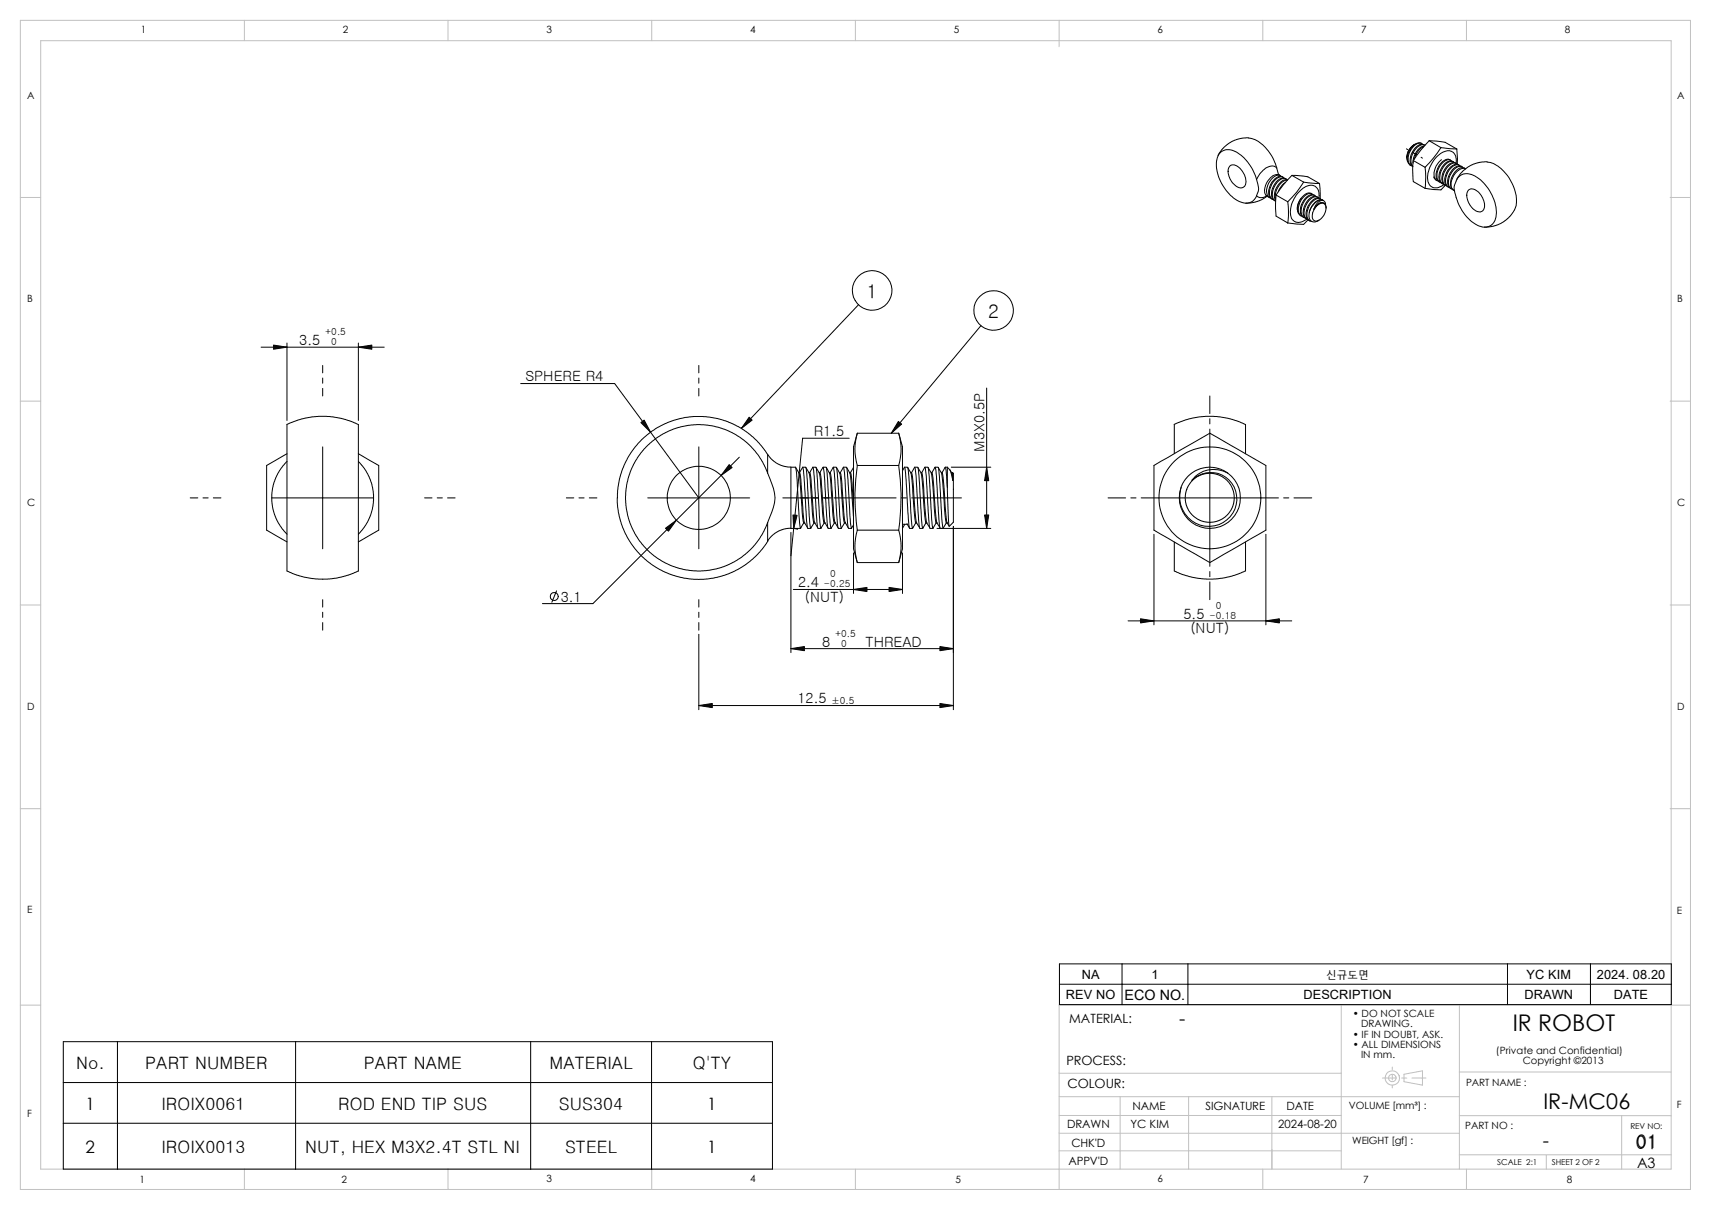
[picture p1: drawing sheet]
<svg xmlns="http://www.w3.org/2000/svg" width="420mm" height="297mm" viewBox="0 0 420 297" stroke-linecap="round" stroke-linejoin="round" font-family="sans-serif">
<g fill="none" stroke="#c0c0c0" stroke-width=".25">
<path d="M5 5h410v287h-410zM10 10h400.2v277h-400.2zM60 5v5M110 5v5M160 5v5M210 5v5M260 5v6.5M310 5v5M360 5v5M5 48.5h5M410 48.5h5M5 98.5h5"/>
<path d="M410 98.5h5M5 148.5h5M410 148.5h5M5 198.5h5M410 198.5h5M5 246.7h5M329.2 246.7v40.3M358.2 246.7v40.3M415 246.7h-155v45.3M260 269.2h98.2M260 273.8h69.2M260 278.2h98.2"/>
<path d="M260 263.4h69.2M275 269.2v17.8M291.8 269.2v17.8M312.2 269.2v17.8M339.3 264.6h3.5M341.8 261.9v.7M341.8 263.8v1.3M341.8 266.4v.6M344 264.6h1.3M344.6 263.7l4.6-.9v3.6l-4.6-.9zM346.6 264.6h3.4M358.2 273.9h52"/>
<path d="M358.2 263.1h52M398.1 273.9v13.1M60 287v5M110 287v5M160 287v5M210 287v5M260 282.5h69.2M310 287v5M358.2 283.5h52M360 287v5M379.6 283.5v3.5"/>
<circle cx="341.8" cy="264.6" r="1.77"/>
<circle cx="341.8" cy="264.6" r=".93"/>
</g>
<g fill="none" stroke="#000" stroke-width=".25">
<path d="M299 38.1l1.1-1.6 1.4-1.2 1.6-.9 2.3-.5a6.2 6.2 0 0 1 5.6 2.8 11.2 11.2 0 0 1 2.4 4.5M345.2 36.5l.4 .2M346.2 36.5a3.1 3.1 0 0 0-.1 4l.2 .1M346.7 37.4l1 .6M346.7 35.9l-1 1.5M346.9 39.4l-.1 2.2 .1 3 2.9 1.6M346.9 39.4l2.9 1.7M347.1 35.6l-.2 .1a3.8 3.8 0 0 0-1.6 3M347.2 35.5a3.5 3.5 0 0 0-1.7 4.1M347.3 35.5l-1.1 1M347.4 35.3l-.1 .1M348.8 38.6l.4 .2"/>
<path d="M349 35.2a2.3 2.3 0 0 0-2.8 1.3M349.2 35.4a1.43 1.43 0 0 0-2 .3 3.8 3.8 0 0 0-1.1 4.7l.5 .3M349.4 36a4.3 4.3 0 0 0-2.3 3.1M349.6 35.8a4.1 4.1 0 0 0-2.7 4.2M349.7 35.6l-.2-.1a2.57 2.57 0 0 0-2.8 1.9 2.64 2.64 0 0 0 .1 3.5 3.9 3.9 0 0 1 1.9-5.3l.7-.1 .4 .2M350.8 34.5l-2.1 2.4-1.8 2.5M350.8 34.5l.9 .1a9.3 9.3 0 0 1 5.9 2M350.8 34.5l2.9 1.7M353.7 36.2l3.9 .4M353.7 36.2l-1.8 2.6-2.1 2.3M353.8 39.2a4.3 4.3 0 0 0-1.6 4.6l.5 .5 .3 .1M356.1 39.3a1.45 1.45 0 0 0-2 .4 4.4 4.4 0 0 0-1.4 4.4l.5 .5"/>
<path d="M356.3 39.5a1.38 1.38 0 0 0-2 .3 3.8 3.8 0 0 0-1.2 4.7l.6 .3M356.8 39.7a2.12 2.12 0 0 0-2.8 1.2 3.5 3.5 0 0 0-.4 3.9l.5 .3M357 39.9a1.61 1.61 0 0 0-2.4 .7 3.8 3.8 0 0 0-.8 4.3l.6 .3M357.6 36.6l.1 3.7a1.34 1.34 0 0 0-2 .3 3.9 3.9 0 0 0-1.2 4.7l.6 .3M301.9 40.7a2.36 2.36 0 0 1 3.1 1.4l.2 .3a2.96 2.96 0 0 1 .2 3.4 1.97 1.97 0 0 1-2.7-.8 3.5 3.5 0 0 1-.8-4.3zM308.4 44.1l.3 1a3.4 3.4 0 0 1-.3 2.9M308.4 44.1a10.7 10.7 0 0 0-6-7.2 2.9 2.9 0 0 0-3.8 3 10.8 10.8 0 0 0 6 9.7 2.75 2.75 0 0 0 3.8-1.6M308.4 48a1.95 1.95 0 0 0 2.5 .1M310.7 48.1l.3 .1M311 48.1l-1 .8-1.3 .5-1.2 .3-1.7 .2M311 48.2l.6 .3M313.2 47.9l-.1 2.1 .1 3 2.9 1.7"/>
<path d="M313.2 47.9l2.9 1.6M313.4 41.2l.4 1.6 .2 .2M313.4 41.2a2.52 2.52 0 0 0-3.6 .9l-1.4 2M314 43l.2 .1M314 43a2.38 2.38 0 0 0-2.7 1.3 3.1 3.1 0 0 0-.4 3.7l.1 .2M314.5 43.3a1.38 1.38 0 0 0-2 .3 3.9 3.9 0 0 0-1.2 4.7l.6 .3M315 43.5a1.45 1.45 0 0 0-2 .4 4.4 4.4 0 0 0-1.4 4.4l.7 .6M315.2 43.7a1.38 1.38 0 0 0-2 .3 3.8 3.8 0 0 0-1.2 4.7l.6 .3M315.5 44.8l-.8 .7-.9 1.6M315.7 43.9a2.14 2.14 0 0 0-2.8 1.2 3.5 3.5 0 0 0-.4 3.9l.5 .3M315.9 44.1a1.61 1.61 0 0 0-2.4 .7 3.8 3.8 0 0 0-.8 4.3l.4 .3M316 44.2a3.8 3.8 0 0 0-2.9 3.6v1.1"/>
<path d="M316.1 44.2a2.64 2.64 0 0 0-2.7 1.9l-.5 1-.1 1.1 .3 1M316.1 49.5l.2 2.4-.2 2.8M317.1 43.1l-2.1 2.2-1.8 2.6M317.1 43.1h.9a9.1 9.1 0 0 1 5.9 1.9M317.1 43.1l2.9 1.6M319.4 48.6l-.8 1.5-.1 1.4M319.9 53.3l.2 .1M320 44.7l3.9 .3M320 44.7a22.2 22.2 0 0 1-3.9 4.8M321.1 53.9l-1.1 1.2-3.9-.4M321.4 52.1a1.68 1.68 0 0 0 1.1 2.4l1.3-.5M322 47.6l-.2-.1a2.62 2.62 0 0 0-2.8 1.8 2.77 2.77 0 0 0 .2 3.6l.2 .1"/>
<path d="M322.2 47.8a1.38 1.38 0 0 0-1.9 .3 4.3 4.3 0 0 0-1.4 4.4l.5 .5 .3 .1M322.7 48a2.04 2.04 0 0 0-2.7 1.2 3.5 3.5 0 0 0-.4 3.8l.3 .3M323 48.2a1.97 1.97 0 0 0-2.8 1.1 3.5 3.5 0 0 0-.4 3.9l.6 .3M323.3 50.5a1.23 1.23 0 0 1 1.7-.5 1.23 1.23 0 0 1 .4 1.7 2.95 2.95 0 0 1-2.6 2.5 1.67 1.67 0 0 1-.4-2.4zM323.4 48.4a2.09 2.09 0 0 0-2.7 1.2 3.5 3.5 0 0 0-.4 3.9l.5 .3M323.7 48.6a1.61 1.61 0 0 0-2.4 .7 3.8 3.8 0 0 0-.8 4.3l.6 .3M323.8 48.6a2.51 2.51 0 0 0-1.6-3.1 5.2 5.2 0 0 0-4.7 3.6 4.9 4.9 0 0 0-.2 4.9 2.33 2.33 0 0 0 3.2 0l.3-.2M323.9 45l.1 3.7M324.1 48.8l-.2-.1a2.62 2.62 0 0 0-2.8 1.8 2.66 2.66 0 0 0 .4 3.7M324.4 49.7a2.82 2.82 0 0 0-1.9 1.7M324.4 49a1.38 1.38 0 0 0-2 .3 4.3 4.3 0 0 0-1.4 4.4 1.02 1.02 0 0 0 1 .7M324.6 49.1a3.6 3.6 0 0 0-3.2 3"/>
<path d="M324.6 49.1a1.1 1.1 0 0 1 .8 1.1M324.6 49.1a3.1 3.1 0 0 0-2.1 2.3M324.7 49.1l.2 .1M324.7 49.1a1.9 1.9 0 0 0-2.2 .9l-.7 1-.4 1.1M325.5 51.1a1.12 1.12 0 0 0-.6-1.3 1.12 1.12 0 0 0-1.4 .4l-1 1.2M349.8 41.1l.2 2.3-.2 2.8M351.9 43.4l.8 .9M353.2 44.6l.2 .1M354.5 45.3a2.38 2.38 0 0 1-3.7-.1 6 6 0 0 1 1.2-5.9 4.3 4.3 0 0 1 4.1-2.2 2.54 2.54 0 0 1 1.4 3l-.2-.1a2.55 2.55 0 0 0-2.8 1.9 2.6 2.6 0 0 0 .3 3.7M354.8 45.5l-1.1 1.1-3.9-.4M356.8 46.7l.2 .2M357.2 42.1l.4-.4a1.63 1.63 0 0 1 2.2-.3 2.56 2.56 0 0 0-2.9 1.7 2.81 2.81 0 0 0-.1 3.6 2.37 2.37 0 0 1-.5-3.1z"/>
<path d="M357.6 44.1l.8-1.4 1.7-1.6 1.6-.8 2.2-.5a6.4 6.4 0 0 1 5.9 3 9.8 9.8 0 0 1 2.2 8l-1.1 2-1.9 1.7-2.3 1-2.3 .3M358.1 43.3a3.5 3.5 0 0 1 4.6 .3 10.8 10.8 0 0 1 4.5 9.7 2.91 2.91 0 0 1-4.5 2 11.9 11.9 0 0 1-5.7-9.5l.4-1.3zM358.2 40.6a2.06 2.06 0 0 0-2.8 1.1 3.2 3.2 0 0 0-.1 4.1l.2 .1M358.4 40.7a1.38 1.38 0 0 0-2 .3 4.3 4.3 0 0 0-1.4 4.4l.8 .7M358.9 40.9a2.04 2.04 0 0 0-2.7 1.3 3.2 3.2 0 0 0-.2 4l.2 .2M359.1 41.1a1.61 1.61 0 0 0-2.4 .7 3.8 3.8 0 0 0-.8 4.3l.6 .3M360.5 46.6a2.36 2.36 0 0 1 3.1 1.4l.3 .6a2.62 2.62 0 0 1-.1 3.3 2.63 2.63 0 0 1-3.1-1.8l-.2-.3a2.87 2.87 0 0 1 0-3.2zM210.7 74.8l-28.7 30.4M240.8 79.9l-22 26.4M64.1 85.2h30.2M70.4 84.2v19M79.2 89.7v1.8"/>
<path d="M79.2 92.8v1.3M79.2 95.3v1.9M88 84.2v19M127.8 94.1h23.1l20.6 28.1M171.5 89.7v1.8M171.5 92.8v1.3M171.5 95.3v1.9M242.2 95.2v34.5M297 97.2v4.3M70.4 104.2l4.4-1.5 1.9-.4 3.4-.1 4.2 .6 3.7 1.4v36l-4.2 1.4-3.4 .6-2.9-.1-3-.5-4.1-1.4v-36M70.4 111.4l-5 2.9v15.8l5 2.9M70.4 113.3l-1.4 1.6-1.3 2.4-.8 2.6-.2 2.3"/>
<path d="M79.2 109.7v25M88 111.4l5 2.9v15.8l-5 2.9M88 113.3l1.4 1.6 1.2 2.1 .7 2 .4 2.5-.2 2.9-.5 2-1.1 2.3-1.9 2.4M171.5 109.7v25M181.5 112.2l-36 36h-12.4M188.4 116.1l-1.2-2.6-1.8-2.8-1.8-1.9-2.9-2-3-1.5-2.3-.7-3.5-.4-2.9 .2-3 .7-3.2 1.4-2.7 1.8-1.9 1.9-2.1 2.8-1.5 3-.8 3.2-.3 2.6 .2 2.9 .9 3.6 1.2 2.6 1.8 2.7 1.9 2 3 2.2 2.8 1.3 3.2 .8 2.6 .3 2.9-.2 3.6-.9 3.2-1.5 2.2-1.5 2.7-2.9 1.8-2.8 .9-2.1M188.4 116.1v-2.9a3.7 3.7 0 0 0-1.3-3.5l-2.3-2.5-2.2-1.6-2.5-1.5-3-1.1-3.8-.7-3-.1-2.2 .3-2.8 .7-2.1 .8-3.2 1.8-2.4 2.1-2 2.2-1.6 2.4-1.4 3.2-.9 4-.1 2.5M188.4 116.1l.6 1.4a9.5 9.5 0 0 1 .4 8.2l-1 2.6M188.4 111.5l1.3 1.5 1.3 .9 1.7 .6 1.4 .2M194.1 114.7h1.2M194.1 114.7v15h2.4M195.3 114.7l.4 3.1 .7 11.5 .1 .4 .9-1.5 .8 1.3"/>
<path d="M195.3 114.7l.9 1.8 .8 10 .2 1.7 .3 .2M196.1 116h.2M196.3 116l.7-1.3h.8l.8 1.5 1 11.1 .1 .9 .3 .2M196.3 116l.3 1.9 .8 10.2M197 114.8l.4 2.1 .8 12.4 .1 .4h.7M197.8 114.8l.4 3 .7 11.5 .1 .4 .9-1.5 .8 1.3M198.6 116h.2M198.8 116l.7-1.3h.8l.8 1.5 1 11.1 .1 .9 .3 .2M198.8 116l.3 1.9 .8 10.2M199.5 114.8l.4 2.1 .8 12.4 .1 .4h.7M200.3 114.8l1.1 14.5 .1 .4 .9-1.5 .8 1.3M201.1 116h.2"/>
<path d="M201.3 116l.3 1.9 .8 10.2M202 114.7l-.7 1.3M202 114.8l.3 1.4 .9 13.1 .1 .4h.7M202.1 114.7h.7M202.8 114.8l.4 3 .6 10.5 .2 1.4 .9-1.5M202.8 114.7l.9 1.8 .8 10 .2 1.7 .3 .2M203.6 116h.2M203.8 116l.3 1.9 .5 7.7 .3 2.5M204.5 114.8l.3 1.4 .9 13.1 .1 .4h.7M205.3 114.7h-.8l-.7 1.3M205.3 114.8l1.2 14.8 .9-1.4 .8 1.3M205.3 114.7l.9 1.8 .8 10 .2 1.7 .3 .2"/>
<path d="M206.1 116h.1M206.2 116l.4 1.9 .5 7.7 .3 2.5M207 114.7l-.8 1.3M207 114.8l.3 1.4 .9 13.1 .1 .4h.7M207.1 114.7h.7l.9 1.8 .8 10.4M207.8 114.8l.4 3 .5 10.5 .3 1.4 .5-.9M208.4 107.6h-11.4l-2.9 28.8M208.6 116h.1M208.7 116l.4 1.9 .4 6.3M209.5 114.7l-.8 1.3M210.4 114.3a52.6 52.6 0 0 0 0 15.8M210.4 106.3l-.9 3.4v25l.9 3.4"/>
<path d="M210.4 114.3h10.2M210.4 106.3h10.2M210.4 106.3a13.5 13.5 0 0 0 0 8M220.6 114.3a52.6 52.6 0 0 1 0 15.8M220.6 106.3l.9 3.4v25l-.9 3.4M220.6 106.3a13.5 13.5 0 0 1 0 8M222 114.8l.3 1.4 .8 12.7 .2 .8h.7M222.8 114.7h-.8l-.5 .9M222.8 114.8l.3 2.1 .6 10.6 .3 2.2 .9-1.5M222.8 114.7l.9 1.8 .8 10 .2 1.7 .3 .2M223.6 116h.2l.2 1.1 .9 11M224.5 114.7l-.8 1.3"/>
<path d="M224.5 114.8l.4 2.1 .7 12 .2 .8h.7M224.5 114.7h.8l.8 1.4 1 11.2 .2 1.1h.2M225.3 114.8l.3 2.1 .6 10.6 .3 2.2 .9-1.5M226.1 116h.2M226.3 116l.3 1.9 .8 10.2M227 114.7l-.8 1.3M227 114.8l.4 2.1 .7 12 .2 .8h.7M227 114.7h.8M227.8 114.7l.9 1.8 .8 10 .2 1.7 .3 .2M227.8 114.8l.3 2.1 .6 10.6 .3 2.2 .9-1.5M228.6 116h.2l.2 1.1 .9 11M229.5 114.8l.4 2.1 .6 10.6 .3 2.2"/>
<path d="M230.3 114.7h-.8l-.8 1.3M230.3 114.7l.4 .7a5.5 5.5 0 0 1 .7 3.4l.6 7.7 .2 1.7 .3 .2M230.3 114.8l.3 2.1 .8 12.4 .1 .4 .9-1.5 .6 .9M231.1 116h.2l.2 1.1 .9 11M232 114.8l.2 .7 .3 4.1M232 114.7l-.8 1.3M232 114.7h.5M232.5 114.7a4.1 4.1 0 0 1 1.3 3.2M232.5 114.7v4.9M233.2 115.4l.4 .8 .2 1.7M233.5 114.7h9.7M233.6 116h.2"/>
<path d="M233.8 116v.3M233.8 116h-.1M233.8 116.3v-.3l.2 .2v12l-1 1-.5-9.6M233.8 116.3v1.6M283.3 114.3l13.7-8 13.7 8v15.8l-13.7 8-5.2-3-8.5-5zM288.2 104.2l3.6-1.4 4.2-.6h2.7l2.6 .5 3.8 1.2a.8 .8 0 0 1 .6 1.2v6.3M288.2 104.2v7.1M297 102.8v1.3M297 105.3v33.7M301.3 116.1l-1.7-1-1.5-.3-1.5-.1-1.9 .3-1.5 .7-1 .7-1.3 1.4-.7 1.1a7.2 7.2 0 0 0 2.5 9 7.2 7.2 0 0 0 9.3-1.1 6.5 6.5 0 0 0-.4-9 6.5 6.5 0 0 0-9 .1 6.6 6.6 0 0 1 7.5-2.3 6.6 6.6 0 0 1 4.4 6.6 7.5 7.5 0 0 1-8.8 7.4 7.5 7.5 0 0 1-5.8-9.9M46.7 122.2h1.9M49.8 122.2h1.3"/>
<path d="M52.4 122.2h1.8M66.7 122.2l.3 2.7 .7 2.3 1 1.9 1.7 2M66.7 122.2h25M104.2 122.2h1.8M107.3 122.2h1.3M109.9 122.2h1.8M139 122.2h1.8M142.1 122.2h1.3M144.7 122.2h1.8M151.5 122.2l.3 3.4 .7 2.9 1 2.5 1.8 2.9 2.2 2.6 2.3 1.9 2.9 1.8 3.2 1.2 3.4 .7 3.5 .1 3.3-.5 2.6-.8 2.5-1.2 3-2 2.3-2.2 2-2.7M159 122.2h25M188.4 128.3v4.5"/>
<path d="M192.2 122.2h8.7M194.1 129.7l-1.6 .1-1.4 .6-1.7 1.1-1 1.3M194.1 130.7v29.5M195.2 129.8l.6 .1M202.1 122.2h1.9M204.7 122.2h15.3M204.9 128.2l.8 1.3M209.5 135.7v10M210.4 138.1h10.2M210.4 130.1h10.2M210.4 130.1a13.7 13.7 0 0 0 0 8M220.6 130.1a13.7 13.7 0 0 1 0 8"/>
<path d="M221.2 122.2h1.3M221.5 128.7h1.2M221.5 135.7v10M222.1 128.7l-.6 1M222.6 128.5l.6 1M223.8 122.2h12.2M224.9 128.2l.8 1.3M227.4 128.2l.8 1.3M229.9 128.2l.8 1.3M230 129.7h13.2M234 129.2v45M272 122.2h4.3"/>
<path d="M277.6 122.2h1.2M280.1 122.2h33.7M283.3 131.1v22.3M288.2 133.1v6.2a.74 .74 0 0 0 .7 1.2l3.7 1.2 2.4 .4 2.7 .1 4.1-.6 3.9-1.5M291.3 120.1l1.1-1.9 .8-.8 1.3-.7 2.3-.5 2.3 .3 1.8 1.1 .8 .9 .8 1.3 .5 2.2-.4 2.3-1.1 1.9-.8 .8-1.3 .7-2.3 .5-2.2-.4-1.9-1.1-.8-.8-.8-1.3-.5-2.2 .1-1.2 .3-1.1M305.7 133.1v7.1M310.7 131.1v22.3M315.1 122.2h1.3M317.6 122.2h4.4M79.2 147.2v1.8M79.2 150.3v1.3M79.2 152.8v1.9"/>
<path d="M136.6 145l-1.1 2.8M171.5 147.2v1.8M171.5 150.3v1.3M171.5 152.8v1.9M171.5 155.7v18.5M194.1 159.2h39.9M194.7 144.7h26.8M276.9 152.4h40.2M297 140.3v1.3M297 142.8v4.4M171.5 173.2h62.5M260.1 236.6h150.2v10h-150.2z"/>
<path d="M275.4 236.6v10M291.6 236.6v10M370 236.6v10M390.4 236.6v10M15.5 255.7h174.1v31.3h-174.1zM28.8 255.7v31.3M72.6 255.7v31.3M130.3 255.7v31.3M159.9 255.7v31.3M260.1 241.6h150.2M15.5 265.7h174.1M15.5 275.7h174.1"/>
<circle cx="214.1" cy="71.3" r="4.9"/>
<circle cx="243.9" cy="76.2" r="4.9"/>
<circle cx="171.5" cy="122.2" r="7.7"/>
<circle cx="297" cy="122.2" r="12.5"/>
<circle cx="136" cy="146.4" r=".99"/>
</g>
<g fill="#000" stroke="#000" stroke-width=".25">
<path d="M67.1 84.7l3.3 .5-3.3 .5zM88 85.2l3.3-.5v1zM157.3 103.7l.8-.6 1.6 3zM179 114l.7 .8-2.7 1.9zM183.9 102.4l.7 .7-2.6 2.1zM220.5 103.5l.8 .6-2.5 2.2zM242.2 114.7l.5 3.3h-1zM163.4 129.7l2.6-2-1.9 2.7zM194.6 126.4l1.1 .1-.9 3.3zM241.7 126.4h1l-.5 3.3zM194.1 159.2l3.3-.5v1zM209.5 144.7l3.3-.5v1z"/>
<path d="M218.2 144.2l3.3 .5-3.3 .5zM230.7 158.7l3.3 .5-3.3 .5zM280 151.9l3.3 .5-3.3 .5zM310.7 152.4l3.3-.5v1zM171.5 173.2l3.3-.5v1zM230.7 172.7l3.3 .5-3.3 .5z"/>
</g>
<text font-size="5.6" x="371.3" y="253.1">IR ROBOT</text>
<text font-size="5.3" x="378.8" y="272.1">IR-MC06</text>
<g font-size="4.7">
<text x="212.7" y="73.1">1</text>
<text x="242.6" y="78">2</text>
<text x="401.4" y="282">01</text>
</g>
<g font-size="4.6">
<text x="289.5" y="251.7">-</text>
<text x="378.7" y="281.6">-</text>
</g>
<g font-size="4.2">
<text x="18.7" y="262.5">No.</text>
<text x="35.6" y="262.5">PART NUMBER</text>
<text x="89.3" y="262.5">PART NAME</text>
<text x="134.9" y="262.5">MATERIAL</text>
<text x="170.1" y="262.5">Q'TY</text>
<text x="21" y="272.4">1</text>
<text x="39.7" y="272.5">IROIX0061</text>
<text x="83" y="272.5">ROD END TIP SUS</text>
<text x="137.2" y="272.5">SUS304</text>
<text x="173.6" y="272.4">1</text>
<text x="21" y="283">2</text>
<text x="39.7" y="283.1">IROIX0013</text>
<text x="74.9" y="283.1">NUT, HEX M3X2.4T STL NI</text>
<text x="138.7" y="283.1">STEEL</text>
<text x="173.6" y="283">1</text>
</g>
<g font-size="3.5">
<text x="73.5" y="84.7">3.5</text>
<text x="129" y="93.6">SPHERE R4</text>
<text x="199.8" y="107.1">R1.5</text>
<text x="241.6" y="110.9" transform="rotate(-90 241.6 110.9)">M3X0.5P</text>
<text x="137.6" y="147.7">3.1</text>
<text x="195.9" y="144.1">2.4</text>
<text x="197.6" y="147.7">(NUT)</text>
<text x="290.5" y="151.9">5.5</text>
<text x="292.2" y="155.4">(NUT)</text>
<text x="201.8" y="158.7">8</text>
<text x="212.5" y="158.7">THREAD</text>
<text x="195.8" y="172.7">12.5</text>
<text x="276.1" y="245.4">ECO NO.</text>
<text x="401.9" y="286.7">A3</text>
</g>
<g font-size="3.1">
<text x="261.6" y="245.3">REV NO</text>
<text x="265.5" y="240.3">NA</text>
<text x="282.6" y="240.3">1</text>
<text x="320" y="245.3">DESCRIPTION</text>
<text x="374.2" y="245.3">DRAWN</text>
<text x="374.7" y="240.3">YC KIM</text>
<text x="391.9" y="240.3">2024. 08.20</text>
<text x="396.1" y="245.3">DATE</text>
<text x="262.5" y="251.1">MATERIAL:</text>
<text x="261.8" y="261.3">PROCESS:</text>
<text x="262" y="267.1">COLOUR:</text>
</g>
<g font-size="2.8">
<text x="278" y="272.4">NAME</text>
<text x="295.9" y="272.4">SIGNATURE</text>
<text x="315.8" y="272.4">DATE</text>
<text x="261.9" y="276.9">DRAWN</text>
<text x="263" y="281.6">CHK'D</text>
<text x="277.5" y="276.9">YC KIM</text>
<text x="313.7" y="276.9">2024-08-20</text>
<text x="262.3" y="286">APPV'D</text>
</g>
<text font-size="2.6" x="325.5" y="240.3">신규도면</text>
<g font-size="2.5">
<text x="34.5" y="8.2">1</text>
<text x="84.2" y="8.2">2</text>
<text x="134.2" y="8.2">3</text>
<text x="184.1" y="8.2">4</text>
<text x="234.2" y="8.2">5</text>
<text x="284.1" y="8.2">6</text>
<text x="334.1" y="8.2">7</text>
<text x="384.1" y="8.2">8</text>
<text x="6.6" y="24.2">A</text>
<text x="411.6" y="24.2">A</text>
<text x="6.6" y="74.2">B</text>
<text x="411.6" y="74.2">B</text>
<text x="6.6" y="124.2">C</text>
<text x="411.6" y="124.2">C</text>
<text x="6.6" y="174.2">D</text>
<text x="411.6" y="174.2">D</text>
<text x="6.6" y="224.2">E</text>
<text x="411.6" y="224.3">E</text>
<text x="332.1" y="249.7">• DO NOT SCALE</text>
<text x="332.1" y="254.7">• IF IN DOUBT, ASK.</text>
<text x="332.1" y="257.1">• ALL DIMENSIONS</text>
<text x="334.1" y="252.2">DRAWING.</text>
<text x="334.1" y="259.6">IN mm.</text>
<text x="367.2" y="258.8">(Private and Confidential)</text>
<text x="373.8" y="261.3">Copyright ©2013</text>
<text x="359.9" y="266.6">PART NAME :</text>
<text x="6.6" y="274.2">F</text>
<text x="331.1" y="272.2">VOLUME [mm³] :</text>
<text x="411.6" y="272">F</text>
<text x="331.9" y="280.9">WEIGHT [gf] :</text>
<text x="359.6" y="277.1">PART NO :</text>
<text x="34.2" y="290.4">1</text>
<text x="83.8" y="290.4">2</text>
<text x="134.2" y="290.2">3</text>
<text x="184.1" y="290.2">4</text>
<text x="234.6" y="290.4">5</text>
<text x="284.1" y="290.2">6</text>
<text x="334.6" y="290.4">7</text>
<text x="384.6" y="290.4">8</text>
</g>
<g font-size="2.4">
<text x="79.8" y="82.3">+0.5</text>
<text x="81.3" y="84.7">0</text>
<text x="203.8" y="141.7">0</text>
<text x="202.2" y="144.2">-0.25</text>
<text x="298.4" y="149.4">0</text>
<text x="296.9" y="151.9">-0.18</text>
<text x="205" y="156.3">+0.5</text>
<text x="206.5" y="158.7">0</text>
<text x="204.1" y="172.7">±0.5</text>
</g>
<g font-size="2">
<text x="400.2" y="277.1">REV NO:</text>
<text x="367.5" y="286">SCALE 2:1</text>
<text x="380.9" y="286">SHEET 2 OF 2</text>
</g>
</svg>
